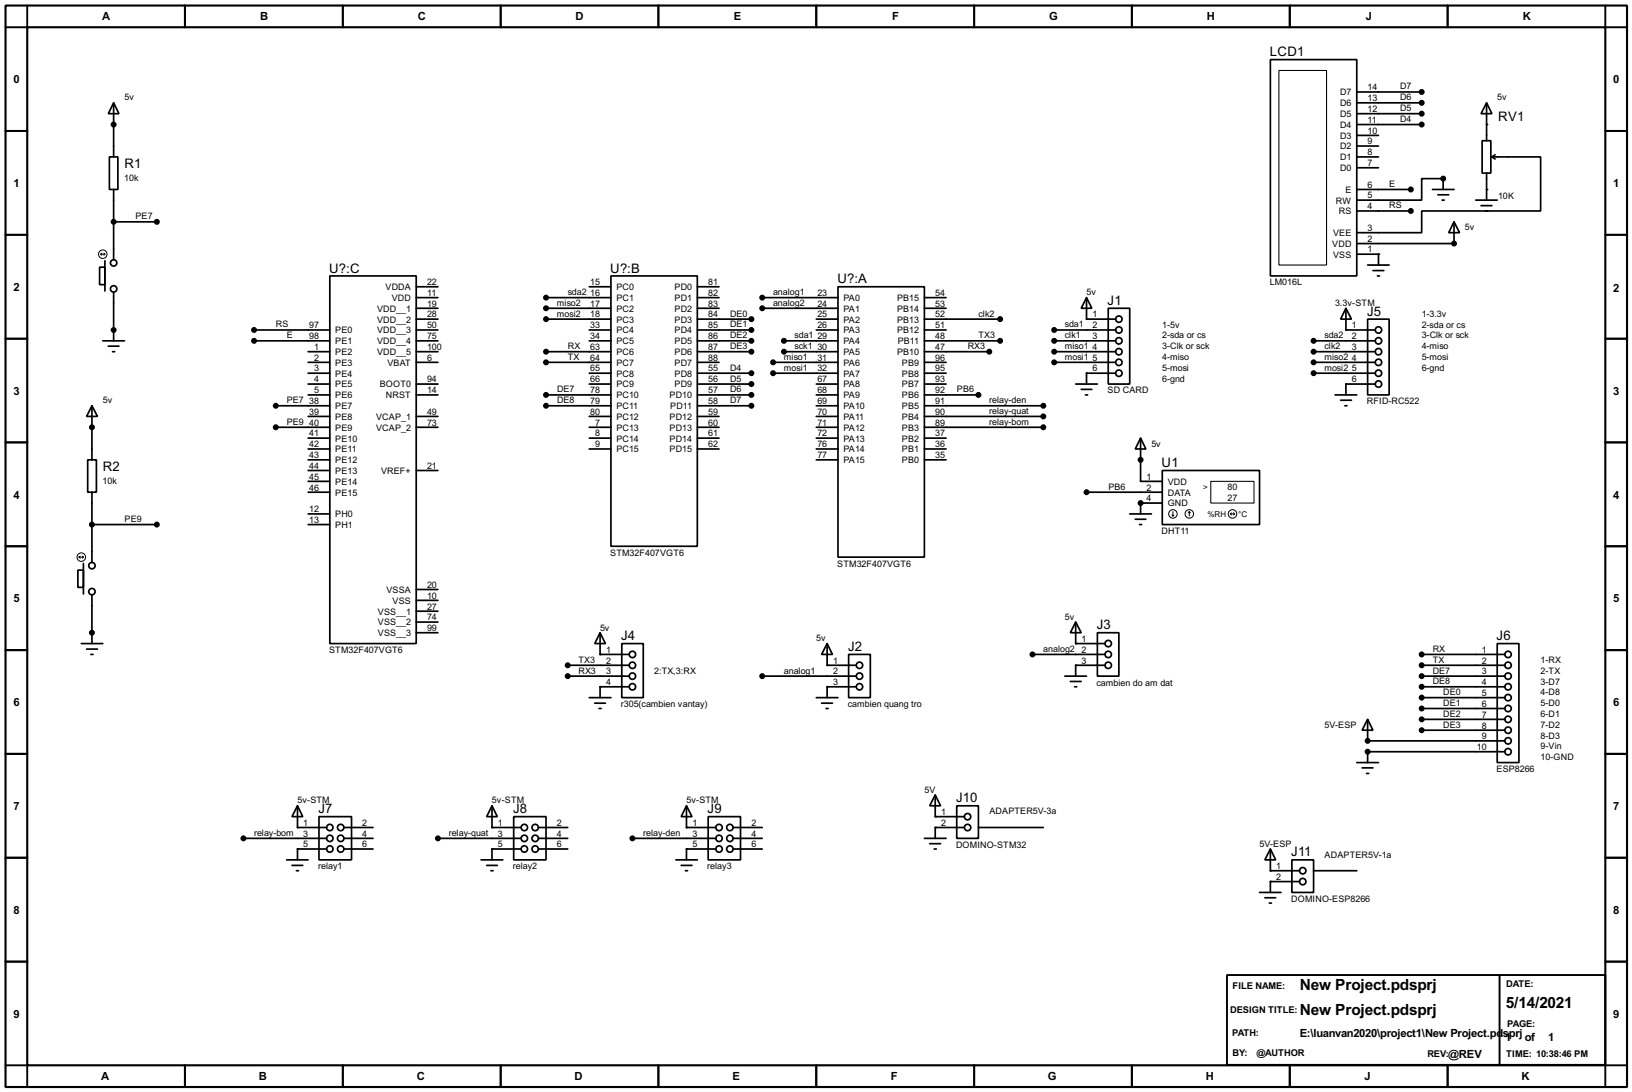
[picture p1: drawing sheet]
<svg xmlns="http://www.w3.org/2000/svg" width="383mm" height="256mm" viewBox="0 0 383 256" stroke-linecap="round" stroke-linejoin="round" font-family="sans-serif">
<path d="M1.3 1.3h381v254h-381zM6.4 6.4h370.8v243.8h-370.8z" fill="none" stroke="#000" stroke-width=".5"/>
<g fill="none" stroke="#000" stroke-width=".45">
<path d="M6.4 1.3v5.1h-5.1M43.5 1.3v5.1M80.6 1.3v5.1M117.7 1.3v5.1M154.7 1.3v5.1M191.8 1.3v5.1M228.9 1.3v5.1M266 1.3v5.1M303.1 1.3v5.1M340.2 1.3v5.1M377.2 1.3v5.1h5.1M1.3 30.8h5.1"/>
<path d="M377.2 30.8h5.1M1.3 55.2h5.1M377.2 55.2h5.1M1.3 79.6h5.1M377.2 79.6h5.1M1.3 103.9h5.1M377.2 103.9h5.1M1.3 128.3h5.1M377.2 128.3h5.1M1.3 152.7h5.1M377.2 152.7h5.1M1.3 177.1h5.1"/>
<path d="M377.2 177.1h5.1M1.3 201.5h5.1M377.2 201.5h5.1M1.3 225.9h5.1M288.3 229h88.9v21.1h-88.9zM352.4 229v21.1M377.2 225.9h5.1M1.3 250.2h5.1v5.1M43.5 250.2v5.1M80.6 250.2v5.1M117.7 250.2v5.1M154.7 250.2v5.1"/>
<path d="M191.8 250.2v5.1M228.9 250.2v5.1M266 250.2v5.1M303.1 250.2v5.1M340.2 250.2v5.1M382.3 250.2h-5.1v5.1"/>
</g>
<g fill="#000">
<circle cx="26.7" cy="29.3" r=".2"/>
<circle cx="349.3" cy="29.3" r=".2"/>
<circle cx="323.9" cy="59.7" r=".2"/>
<circle cx="339.1" cy="42" r=".2"/>
<circle cx="341.7" cy="57.2" r=".2"/>
<circle cx="349.3" cy="44.5" r=".2"/>
<circle cx="26.7" cy="77.5" r=".2"/>
<circle cx="255.3" cy="75" r=".2"/>
<circle cx="316.3" cy="77.5" r=".2"/>
<circle cx="255.3" cy="87.7" r=".2"/>
<circle cx="316.3" cy="90.2" r=".2"/>
<circle cx="21.6" cy="100.4" r=".2"/>
<circle cx="268" cy="118.2" r=".2"/>
<circle cx="268" cy="108" r=".2"/>
<circle cx="21.6" cy="148.6" r=".2"/>
<circle cx="141" cy="153.7" r=".2"/>
<circle cx="194.4" cy="156.3" r=".2"/>
<circle cx="252.8" cy="151.2" r=".2"/>
<circle cx="252.8" cy="156.3" r=".2"/>
<circle cx="141" cy="161.3" r=".2"/>
<circle cx="194.4" cy="161.3" r=".2"/>
<circle cx="321.4" cy="176.6" r=".2"/>
<circle cx="321.4" cy="174" r=".2"/>
<circle cx="69.9" cy="199.4" r=".2"/>
<circle cx="69.9" cy="194.4" r=".2"/>
<circle cx="115.6" cy="199.4" r=".2"/>
<circle cx="115.6" cy="194.4" r=".2"/>
<circle cx="161.3" cy="194.4" r=".2"/>
<circle cx="161.3" cy="199.4" r=".2"/>
<circle cx="219.8" cy="191.8" r=".2"/>
<circle cx="219.8" cy="194.4" r=".2"/>
<circle cx="298.5" cy="204.5" r=".2"/>
<circle cx="298.5" cy="207.1" r=".2"/>
</g>
<g fill="none" stroke="#000" stroke-width=".4">
<path d="M298.5 14h20.3v50.8h-20.3zM25.7 36.9h2v7.6h-2zM26.7 24.2l1.3 2.5h-2.5zM26.7 24.2v12.7M318.8 21.6h15.3M318.8 24.2h15.3M318.8 26.7h15.3M318.8 29.3h15.3M318.8 31.8h5.1M318.8 34.3h5.1M318.8 36.9h5.1M318.8 39.4h5.1"/>
<path d="M348.3 33.1h2v7.6h-2zM349.3 24.2l1.3 2.5h-2.6zM349.3 24.2v8.9M350.6 36.9h11.4v12.7h-27.9v5.1h-15.3M350.6 36.9l.7 .5M351.3 36.4l-.7 .5M26.7 44.5v16.5M26.7 52.1h10.2M318.8 49.6h12.7M318.8 44.5h12.7M318.8 59.7h5.1v2.6M336.6 44.5h5.1"/>
<path d="M337.9 45.8h2.5M338.9 47h.5M339.1 44.5v-2.5h-5v5h-15.3M341.7 52.1l1.3 2.6h-2.6zM341.7 52.1v5.1h-22.9M346.8 47h5M348 48.3h2.6M349.1 49.6h.5M349.3 40.7v6.3M23.4 62.8h1.3v4.1h-1.3zM24.7 61.3v7.1M26.7 68.6v11.5"/>
<path d="M59.7 77.5h17.8M77.5 64.8h20.3v86.4h-20.3zM97.8 77.5h5.1M97.8 69.9h5.1M97.8 72.4h5.1M97.8 75h5.1M97.8 67.4h5.1M128.3 69.9h15.3M128.3 72.4h15.3M128.3 75h15.3M138.5 77.5h5.1M138.5 67.4h5.1"/>
<path d="M143.6 64.8h20.3v63.5h-20.3zM163.9 77.5h12.7M163.9 69.9h5.1M163.9 72.4h5.1M163.9 75h12.7M163.9 67.4h5.1M179.1 69.9h17.8M179.1 72.4h17.8M191.8 77.5h5.1M191.8 75h5.1M196.9 67.4h20.3v63.5h-20.3zM217.2 77.5h5.1"/>
<path d="M217.2 69.9h5.1M217.2 72.4h5.1M217.2 75h17.8M247.7 77.5h14.5M255.3 69.9l1.3 2.5h-2.5zM255.3 69.9v5.1h6.9M260.4 72.4h5.1v17.8h-5.1zM316.3 72.4l1.3 2.6h-2.6zM316.3 72.4v5.1h6.8M321.4 75h5v17.8h-5zM321.4 62.3h5M322.6 63.6h2.6"/>
<path d="M323.7 64.8h.5M21.6 95.3l1.3 2.5h-2.5zM21.6 95.3v12.7M24.2 80.1h5.1M25.5 81.3h2.5M26.5 82.6h.5M59.7 80.1h17.8M64.8 95.3h12.7M72.4 82.6h5.1M72.4 85.1h5.1M72.4 87.7h5.1M72.4 92.8h5.1"/>
<path d="M72.4 90.2h5.1M72.4 97.8h5.1M97.8 82.6h5.1M97.8 85.1h5.1M97.8 80.1h5.1M97.8 92.8h5.1M97.8 90.2h5.1M97.8 97.8h5.1M128.3 82.6h15.3M128.3 85.1h15.3M128.3 92.8h15.3M128.3 95.3h15.3"/>
<path d="M138.5 80.1h5.1M138.5 87.7h5.1M138.5 90.2h5.1M138.5 97.8h5.1M163.9 82.6h12.7M163.9 85.1h5.1M163.9 80.1h12.7M163.9 87.7h12.7M163.9 92.8h12.7M163.9 95.3h12.7M163.9 90.2h12.7M163.9 97.8h5.1"/>
<path d="M181.7 85.1h15.2M181.7 87.7h15.2M184.2 82.6h12.7M184.2 80.1h12.7M191.8 92.8h5.1M191.8 95.3h5.1M191.8 90.2h5.1M191.8 97.8h5.1M217.2 82.6h15.3M217.2 85.1h5.1M217.2 80.1h17.8M217.2 87.7h5.1"/>
<path d="M217.2 92.8h12.7M217.2 95.3h28M217.2 90.2h5.1M217.2 97.8h28M247.7 82.6h14.5M247.7 85.1h14.5M247.7 80.1h14.5M252.8 90.2h5.1M254.1 91.5h2.5M255.1 92.8h.5M262.2 87.7h-6.9v2.5M308.7 82.6h14.4"/>
<path d="M308.7 85.1h14.4M308.7 80.1h14.4M308.7 87.7h14.4M313.7 92.8h5.1M315 94h2.6M316 95.3h.5M323.1 90.2h-6.8v2.6M20.6 108h2.1v7.6h-2.1zM21.6 115.6v16.5M64.8 100.4h12.7M72.4 115.6h5.1M72.4 102.9h5.1"/>
<path d="M72.4 105.5h5.1M72.4 108h5.1M72.4 110.5h5.1M72.4 113.1h5.1M97.8 100.4h5.1M97.8 110.5h5.1M138.5 100.4h5.1M138.5 102.9h5.1M138.5 105.5h5.1M163.9 100.4h5.1M163.9 102.9h5.1M163.9 105.5h5.1"/>
<path d="M191.8 100.4h5.1M191.8 102.9h5.1M191.8 105.5h5.1M191.8 108h5.1M217.2 100.4h28M217.2 102.9h5.1M217.2 105.5h5.1M217.2 108h5.1M255.3 115.6h17.8M268 102.9l1.3 2.6h-2.5zM268 102.9v10.2h5.1M273.1 110.5h22.9v12.7h-22.9z"/>
<path d="M273.1 118.2h-5.1v2.5M18.3 133.9h1.3v4.1h-1.3zM19.6 132.4v7.1M21.6 139.8v11.4M21.6 123.2h15.3M72.4 123.2h5.1M72.4 120.7h5.1M97.8 138.5h5.1M265.5 120.7h5.1M266.8 122h2.5M267.8 123.2h.5M19.1 151.2h5.1"/>
<path d="M20.4 152.5h2.5M21.4 153.7h.5M97.8 141h5.1M97.8 143.6h5.1M97.8 146.1h5.1M97.8 148.6h5.1M133.4 158.8h14.5M133.4 156.3h14.5M141 148.6l1.3 2.6h-2.5zM141 148.6v5.1h6.9M146.1 151.2h5.1v12.7h-5.1zM179.1 158.8h22.1"/>
<path d="M194.4 151.2l1.2 2.5h-2.5zM194.4 151.2v5.1h6.8M199.4 153.7h5.1v10.2h-5.1zM242.6 153.7h17M250.2 158.8h5.1M252.8 146.1l1.3 2.5h-2.6zM252.8 146.1v5.1h6.8M257.9 148.6h5v10.2h-5zM259.6 156.3h-6.8v2.5M334.1 158.8h19.5M334.1 153.7h19.5M334.1 156.3h19.5"/>
<path d="M351.8 151.2h5.1v27.9h-5.1zM138.5 163.9h5.1M139.8 165.2h2.5M140.8 166.4h.5M147.9 161.3h-6.9v2.6M191.8 163.9h5.1M193.1 165.2h2.5M194.1 166.4h.5M201.2 161.3h-6.8v2.6M251.5 160.1h2.6M252.5 161.3h.5M318.8 179.1h5.1"/>
<path d="M321.4 169l1.2 2.5h-2.5zM321.4 169v5h32.2M334.1 161.3h19.5M334.1 163.9h19.5M334.1 166.4h19.5M334.1 169h19.5M334.1 171.5h19.5M353.6 176.6h-32.2v2.5M57.2 196.9h19.6M69.9 189.3l1.3 2.5h-2.6zM69.9 189.3v5.1h6.9M75 191.8h7.6v10.2h-7.6z"/>
<path d="M76.8 199.4h-6.9v2.6M80.8 196.9h6.9M80.8 194.4h6.9M80.8 199.4h6.9M102.9 196.9h19.6M115.6 189.3l1.3 2.5h-2.5zM115.6 189.3v5.1h6.9M120.7 191.8h7.6v10.2h-7.6zM122.5 199.4h-6.9v2.6M126.5 196.9h6.9M126.5 194.4h6.9M126.5 199.4h6.9"/>
<path d="M148.6 196.9h19.6M161.3 189.3l1.3 2.5h-2.5zM161.3 189.3v5.1h6.9M166.4 191.8h7.6v10.2h-7.6zM168.2 199.4h-6.9v2.6M172.3 196.9h6.8M172.3 194.4h6.8M172.3 199.4h6.8M217.2 196.9h5.1M218.5 198.2h2.5M219.5 199.4h.5M219.8 186.7l1.2 2.6h-2.5z"/>
<path d="M219.8 186.7v5.1h6.8M224.8 189.3h5.1v7.6h-5.1zM226.6 194.4h-6.8v2.5M229.9 194.4h15.3M298.5 199.4l1.3 2.6h-2.6zM298.5 199.4v5.1h6.9M320.1 180.4h2.5M321.1 181.7h.5M67.4 202h5M68.6 203.3h2.6M69.7 204.5h.5M113.1 202h5.1"/>
<path d="M114.4 203.3h2.5M115.4 204.5h.5M158.8 202h5.1M160.1 203.3h2.5M161.1 204.5h.5M296 209.6h5M297.2 210.9h2.6M298.3 212.1h.5M303.6 202h5.1v7.6h-5.1zM305.4 207.1h-6.9v2.5M308.7 204.5h10.1"/>
<circle cx="26.7" cy="67.9" r=".75"/>
<circle cx="26.7" cy="61.8" r=".75"/>
<circle cx="262.9" cy="77.5" r=".75"/>
<circle cx="262.9" cy="75" r=".75"/>
<circle cx="323.9" cy="77.5" r=".75"/>
<circle cx="262.9" cy="82.6" r=".75"/>
<circle cx="262.9" cy="85.1" r=".75"/>
<circle cx="262.9" cy="80.1" r=".75"/>
<circle cx="262.9" cy="87.7" r=".75"/>
<circle cx="323.9" cy="87.7" r=".75"/>
<circle cx="323.9" cy="85.1" r=".75"/>
<circle cx="323.9" cy="80.1" r=".75"/>
<circle cx="323.9" cy="90.2" r=".75"/>
<circle cx="323.9" cy="82.6" r=".75"/>
<circle cx="21.6" cy="139" r=".75"/>
<circle cx="21.6" cy="132.9" r=".75"/>
<circle cx="148.6" cy="156.3" r=".75"/>
<circle cx="148.6" cy="158.8" r=".75"/>
<circle cx="148.6" cy="153.7" r=".75"/>
<circle cx="201.9" cy="156.3" r=".75"/>
<circle cx="201.9" cy="158.8" r=".75"/>
<circle cx="260.4" cy="151.2" r=".75"/>
<circle cx="260.4" cy="153.7" r=".75"/>
<circle cx="260.4" cy="156.3" r=".75"/>
<circle cx="354.3" cy="158.8" r=".75"/>
<circle cx="354.3" cy="153.7" r=".75"/>
<circle cx="354.3" cy="156.3" r=".75"/>
<circle cx="148.6" cy="161.3" r=".75"/>
<circle cx="201.9" cy="161.3" r=".75"/>
<circle cx="354.3" cy="161.3" r=".75"/>
<circle cx="354.3" cy="163.9" r=".75"/>
<circle cx="354.3" cy="176.6" r=".75"/>
<circle cx="354.3" cy="166.4" r=".75"/>
<circle cx="354.3" cy="169" r=".75"/>
<circle cx="354.3" cy="171.5" r=".75"/>
<circle cx="354.3" cy="174" r=".75"/>
<circle cx="77.5" cy="194.4" r=".75"/>
<circle cx="77.5" cy="199.4" r=".75"/>
<circle cx="77.5" cy="196.9" r=".75"/>
<circle cx="80" cy="199.4" r=".75"/>
<circle cx="80" cy="194.4" r=".75"/>
<circle cx="80" cy="196.9" r=".75"/>
<circle cx="123.2" cy="196.9" r=".75"/>
<circle cx="123.2" cy="199.4" r=".75"/>
<circle cx="123.2" cy="194.4" r=".75"/>
<circle cx="125.7" cy="196.9" r=".75"/>
<circle cx="125.7" cy="194.4" r=".75"/>
<circle cx="125.7" cy="199.4" r=".75"/>
<circle cx="168.9" cy="194.4" r=".75"/>
<circle cx="168.9" cy="199.4" r=".75"/>
<circle cx="168.9" cy="196.9" r=".75"/>
<circle cx="171.5" cy="194.4" r=".75"/>
<circle cx="171.5" cy="196.9" r=".75"/>
<circle cx="171.5" cy="199.4" r=".75"/>
<circle cx="227.3" cy="191.8" r=".75"/>
<circle cx="227.3" cy="194.4" r=".75"/>
<circle cx="306.1" cy="207.1" r=".75"/>
<circle cx="306.1" cy="204.5" r=".75"/>
</g>
<g fill="none" stroke="#000" stroke-width=".23">
<path d="M23.7 59.7h1M23.7 59.7l.2 .3M23.9 59.5l-.2 .2M24.4 59.5l.3 .2M24.7 59.7l-.3 .3M284.5 113.1h10.2v5.1h-10.2zM18.6 130.9h1M18.6 130.9l.3 .2M18.9 130.6l-.3 .3M19.4 130.6l.2 .3M19.6 130.9l-.2 .2M275.4 121l.2 .2"/>
<path d="M275.6 120.2v1M275.9 121l-.3 .2M279.5 120.2l-.3 .3M279.5 120.2l.2 .3M279.5 120.2v1M289.1 120.7h1M289.1 120.7l.3 .3M289.4 120.5l-.3 .2M289.9 120.5l.2 .2M290.1 120.7l-.2 .3"/>
<circle cx="24.1" cy="59.7" r="1"/>
<circle cx="19.1" cy="130.9" r="1"/>
<circle cx="275.6" cy="120.7" r="1"/>
<circle cx="279.4" cy="120.7" r="1"/>
<circle cx="289.6" cy="120.7" r="1"/>
</g>
<g fill="#000" stroke="#000" stroke-width=".4">
<circle cx="26.7" cy="29.3" r=".5"/>
<circle cx="334" cy="21.6" r=".5"/>
<circle cx="334" cy="24.2" r=".5"/>
<circle cx="334" cy="29.3" r=".5"/>
<circle cx="334" cy="26.7" r=".5"/>
<circle cx="26.7" cy="52.1" r=".5"/>
<circle cx="36.8" cy="52.1" r=".5"/>
<circle cx="331.5" cy="49.6" r=".5"/>
<circle cx="331.5" cy="44.5" r=".5"/>
<circle cx="339.1" cy="42" r=".5"/>
<circle cx="341.6" cy="57.2" r=".5"/>
<circle cx="26.7" cy="77.5" r=".5"/>
<circle cx="59.7" cy="77.5" r=".5"/>
<circle cx="128.3" cy="69.9" r=".5"/>
<circle cx="128.3" cy="75" r=".5"/>
<circle cx="128.3" cy="72.4" r=".5"/>
<circle cx="176.5" cy="75" r=".5"/>
<circle cx="176.5" cy="77.5" r=".5"/>
<circle cx="179.1" cy="69.9" r=".5"/>
<circle cx="179.1" cy="72.4" r=".5"/>
<circle cx="235" cy="75" r=".5"/>
<circle cx="247.7" cy="77.5" r=".5"/>
<circle cx="59.7" cy="80.1" r=".5"/>
<circle cx="64.8" cy="95.3" r=".5"/>
<circle cx="128.3" cy="92.8" r=".5"/>
<circle cx="128.3" cy="82.6" r=".5"/>
<circle cx="128.3" cy="85.1" r=".5"/>
<circle cx="128.3" cy="95.3" r=".5"/>
<circle cx="176.5" cy="87.7" r=".5"/>
<circle cx="176.5" cy="95.3" r=".5"/>
<circle cx="176.5" cy="90.2" r=".5"/>
<circle cx="176.5" cy="92.8" r=".5"/>
<circle cx="176.5" cy="80.1" r=".5"/>
<circle cx="176.5" cy="82.6" r=".5"/>
<circle cx="181.6" cy="87.7" r=".5"/>
<circle cx="181.6" cy="85.1" r=".5"/>
<circle cx="184.2" cy="80.1" r=".5"/>
<circle cx="184.2" cy="82.6" r=".5"/>
<circle cx="229.9" cy="92.8" r=".5"/>
<circle cx="232.4" cy="82.6" r=".5"/>
<circle cx="235" cy="80.1" r=".5"/>
<circle cx="245.1" cy="97.8" r=".5"/>
<circle cx="245.1" cy="95.3" r=".5"/>
<circle cx="247.7" cy="85.1" r=".5"/>
<circle cx="247.7" cy="82.6" r=".5"/>
<circle cx="247.7" cy="80.1" r=".5"/>
<circle cx="308.6" cy="85.1" r=".5"/>
<circle cx="308.6" cy="87.7" r=".5"/>
<circle cx="308.6" cy="80.1" r=".5"/>
<circle cx="308.6" cy="82.6" r=".5"/>
<circle cx="21.6" cy="100.4" r=".5"/>
<circle cx="64.8" cy="100.4" r=".5"/>
<circle cx="245.1" cy="100.4" r=".5"/>
<circle cx="255.3" cy="115.6" r=".5"/>
<circle cx="268" cy="118.2" r=".5"/>
<circle cx="268" cy="108" r=".5"/>
<circle cx="21.6" cy="123.2" r=".5"/>
<circle cx="36.8" cy="123.2" r=".5"/>
<circle cx="21.6" cy="148.6" r=".5"/>
<circle cx="133.4" cy="156.3" r=".5"/>
<circle cx="133.4" cy="158.8" r=".5"/>
<circle cx="179.1" cy="158.8" r=".5"/>
<circle cx="242.6" cy="153.7" r=".5"/>
<circle cx="334" cy="156.3" r=".5"/>
<circle cx="334" cy="158.8" r=".5"/>
<circle cx="334" cy="153.7" r=".5"/>
<circle cx="321.3" cy="174" r=".5"/>
<circle cx="321.3" cy="176.6" r=".5"/>
<circle cx="334" cy="169" r=".5"/>
<circle cx="334" cy="163.9" r=".5"/>
<circle cx="334" cy="166.4" r=".5"/>
<circle cx="334" cy="171.5" r=".5"/>
<circle cx="334" cy="161.3" r=".5"/>
<circle cx="57.2" cy="196.9" r=".5"/>
<circle cx="102.9" cy="196.9" r=".5"/>
<circle cx="148.6" cy="196.9" r=".5"/>
</g>
<path d="M300.5 16.6h11.2v45.7h-11.2z" fill="none" stroke="#000" stroke-width=".25"/>
<g font-size="4.1">
<text x="305.4" y="232.6">New Project.pdsprj</text>
<text x="305.4" y="238.5">New Project.pdsprj</text>
<text x="353.9" y="236.7">5/14/2021</text>
</g>
<g font-size="3.5">
<text x="298.4" y="13.2">LCD1</text>
<text x="352.1" y="28.5">RV1</text>
<text x="29.3" y="39.5">R1</text>
<text x="77.4" y="64">U?:C</text>
<text x="143.4" y="64">U?:B</text>
<text x="196.8" y="66.6">U?:A</text>
<text x="260.3" y="71.6">J1</text>
<text x="321.2" y="74.1">J5</text>
<text x="24.2" y="110.7">R2</text>
<text x="273" y="109.7">U1</text>
<text x="257.7" y="147.8">J3</text>
<text x="146" y="150.4">J4</text>
<text x="199.3" y="152.9">J2</text>
<text x="351.7" y="150.4">J6</text>
<text x="74.8" y="191">J7</text>
<text x="120.6" y="191">J8</text>
<text x="166.3" y="191">J9</text>
<text x="224.7" y="188.5">J10</text>
<text x="303.4" y="201.2">J11</text>
</g>
<g font-size="3">
<text x="24" y="4.6">A</text>
<text x="61.1" y="4.6">B</text>
<text x="98.2" y="4.6">C</text>
<text x="135.2" y="4.6">D</text>
<text x="172.4" y="4.6">E</text>
<text x="209.6" y="4.6">F</text>
<text x="246.5" y="4.6">G</text>
<text x="283.6" y="4.6">H</text>
<text x="320.9" y="4.6">J</text>
<text x="357.8" y="4.6">K</text>
<text x="3.2" y="19.5">0</text>
<text x="379.1" y="19.5">0</text>
<text x="3.2" y="44">1</text>
<text x="379.1" y="44">1</text>
<text x="3.2" y="68.4">2</text>
<text x="379.1" y="68.6">2</text>
<text x="3.2" y="92.7">3</text>
<text x="379.1" y="92.7">3</text>
<text x="3.2" y="117.1">4</text>
<text x="379.1" y="117.1">4</text>
<text x="3.2" y="141.5">5</text>
<text x="379.1" y="141.5">5</text>
<text x="3.2" y="165.9">6</text>
<text x="379.1" y="165.9">6</text>
<text x="3.2" y="190.3">7</text>
<text x="379.1" y="190.3">7</text>
<text x="3.2" y="214.7">8</text>
<text x="379.1" y="214.7">8</text>
<text x="3.2" y="239.1">9</text>
<text x="379.1" y="239.1">9</text>
<text x="305.4" y="243.5">E:\luanvan2020\project1\New Project.pd</text>
<text x="353.2" y="243.5">sprj</text>
<text x="353.7" y="244.5">1</text>
<text x="358.3" y="244.5">of</text>
<text x="363.8" y="244.5">1</text>
<text x="340.3" y="248.6">@REV</text>
<text x="23.8" y="253.8">A</text>
<text x="60.8" y="253.8">B</text>
<text x="97.9" y="253.8">C</text>
<text x="135" y="253.8">D</text>
<text x="172.1" y="253.8">E</text>
<text x="209.3" y="253.8">F</text>
<text x="246.2" y="253.8">G</text>
<text x="283.3" y="253.8">H</text>
<text x="320.6" y="253.8">J</text>
<text x="357.5" y="253.8">K</text>
</g>
<g font-size="2.5">
<text x="289.6" y="232.4">FILE NAME:</text>
<text x="353.9" y="231.9">DATE:</text>
<text x="289" y="238">DESIGN TITLE:</text>
<text x="289.5" y="243.3">PATH:</text>
<text x="354.1" y="241.3">PAGE:</text>
<text x="289.6" y="248.1">BY:</text>
<text x="295.2" y="248.1">@AUTHOR</text>
<text x="335.4" y="248.4">REV:</text>
<text x="353.9" y="248.4">TIME: 10:38:46 PM</text>
</g>
<g font-size="2.4">
<text x="29.3" y="23.6">5v</text>
<text x="314.9" y="22.4">D7</text>
<text x="321.4" y="21.2">14</text>
<text x="321.4" y="23.7">13</text>
<text x="329" y="21">D7</text>
<text x="329" y="23.6">D6</text>
<text x="351.8" y="23.6">5v</text>
<text x="314.9" y="25">D6</text>
<text x="314.9" y="27.5">D5</text>
<text x="321.4" y="26.3">12</text>
<text x="321.4" y="28.9">11</text>
<text x="329" y="26.1">D5</text>
<text x="329" y="28.6">D4</text>
<text x="314.9" y="30">D4</text>
<text x="314.9" y="32.6">D3</text>
<text x="314.9" y="35.1">D2</text>
<text x="321.4" y="31.4">10</text>
<text x="321.4" y="33.9">9</text>
<text x="314.9" y="37.7">D1</text>
<text x="314.9" y="40.2">D0</text>
<text x="321.4" y="36.4">8</text>
<text x="321.4" y="39">7</text>
<text x="29.2" y="42.4">10k</text>
<text x="313.9" y="47.8">RW</text>
<text x="316.1" y="45.3">E</text>
<text x="321.4" y="44.1">6</text>
<text x="321.4" y="46.6">5</text>
<text x="326.4" y="43.9">E</text>
<text x="352" y="46.7">10K</text>
<text x="31.8" y="51.5">PE7</text>
<text x="314.6" y="50.4">RS</text>
<text x="321.4" y="49.2">4</text>
<text x="326.4" y="49">RS</text>
<text x="313" y="58">VDD</text>
<text x="313.2" y="55.4">VEE</text>
<text x="321.4" y="59.3">1</text>
<text x="321.4" y="56.8">2</text>
<text x="321.4" y="54.3">3</text>
<text x="344.2" y="54.1">5v</text>
<text x="313.2" y="60.5">VSS</text>
<text x="90.6" y="68.1">VDDA</text>
<text x="92" y="70.7">VDD</text>
<text x="100.4" y="69.5">11</text>
<text x="100.4" y="67">22</text>
<text x="100.4" y="72">19</text>
<text x="130.9" y="71.8">miso2</text>
<text x="133.4" y="69.3">sda2</text>
<text x="138.7" y="67">15</text>
<text x="138.7" y="69.5">16</text>
<text x="138.7" y="72">17</text>
<text x="144.8" y="68.1">PC0</text>
<text x="144.8" y="70.7">PC1</text>
<text x="158.5" y="68.1">PD0</text>
<text x="158.5" y="70.7">PD1</text>
<text x="166.4" y="67">81</text>
<text x="166.4" y="69.5">82</text>
<text x="166.4" y="72">83</text>
<text x="181.7" y="69.3">analog1</text>
<text x="181.7" y="71.8">analog2</text>
<text x="192.1" y="69.5">23</text>
<text x="192.1" y="72">24</text>
<text x="198.2" y="70.7">PA0</text>
<text x="210.8" y="70.7">PB15</text>
<text x="219.8" y="72">53</text>
<text x="219.8" y="69.5">54</text>
<text x="255.3" y="69.4">5v</text>
<text x="298.3" y="67">LM016L</text>
<text x="313.7" y="71.9">3.3v-STM</text>
<text x="64.8" y="76.9">RS</text>
<text x="72.7" y="77.1">97</text>
<text x="88.6" y="73.2">VDD__1</text>
<text x="88.6" y="75.8">VDD__2</text>
<text x="100.4" y="74.6">28</text>
<text x="100.4" y="77.1">50</text>
<text x="130.9" y="74.4">mosi2</text>
<text x="138.7" y="74.6">18</text>
<text x="138.7" y="77.1">33</text>
<text x="144.8" y="73.2">PC2</text>
<text x="144.8" y="75.8">PC3</text>
<text x="158.5" y="73.2">PD2</text>
<text x="158.5" y="75.8">PD3</text>
<text x="166.4" y="74.6">84</text>
<text x="166.4" y="77.1">85</text>
<text x="171.5" y="74.4">DE0</text>
<text x="171.5" y="76.9">DE1</text>
<text x="192.1" y="74.6">25</text>
<text x="192.1" y="77.1">26</text>
<text x="198.2" y="73.2">PA1</text>
<text x="198.2" y="75.8">PA2</text>
<text x="210.8" y="75.8">PB13</text>
<text x="210.8" y="73.2">PB14</text>
<text x="219.8" y="77.1">51</text>
<text x="219.8" y="74.6">52</text>
<text x="229.9" y="74.4">clk2</text>
<text x="250.2" y="76.9">sda1</text>
<text x="256.7" y="74.6">1</text>
<text x="256.7" y="77.1">2</text>
<text x="273.1" y="76.9">1-5v</text>
<text x="317.7" y="77.1">1</text>
<text x="334.1" y="74.4">1-3.3v</text>
<text x="334.1" y="76.9">2-sda or cs</text>
<text x="67.4" y="79.5">E</text>
<text x="72.7" y="79.7">98</text>
<text x="73.8" y="82.2">1</text>
<text x="78.8" y="78.3">PE0</text>
<text x="78.8" y="80.8">PE1</text>
<text x="78.8" y="83.4">PE2</text>
<text x="88.6" y="78.3">VDD__3</text>
<text x="88.6" y="80.8">VDD__4</text>
<text x="88.6" y="83.4">VDD__5</text>
<text x="100.4" y="79.7">75</text>
<text x="100.4" y="82.2">100</text>
<text x="133.4" y="82">RX</text>
<text x="138.7" y="79.7">34</text>
<text x="138.7" y="82.2">63</text>
<text x="144.8" y="78.3">PC4</text>
<text x="144.8" y="80.8">PC5</text>
<text x="144.8" y="83.4">PC6</text>
<text x="158.5" y="78.3">PD4</text>
<text x="158.5" y="80.8">PD5</text>
<text x="158.5" y="83.4">PD6</text>
<text x="166.4" y="79.7">86</text>
<text x="166.4" y="82.2">87</text>
<text x="171.5" y="79.5">DE2</text>
<text x="171.5" y="82">DE3</text>
<text x="186.7" y="79.5">sda1</text>
<text x="186.7" y="82">sck1</text>
<text x="192.1" y="79.7">29</text>
<text x="192.1" y="82.2">30</text>
<text x="198.2" y="78.3">PA3</text>
<text x="198.2" y="80.8">PA4</text>
<text x="198.2" y="83.4">PA5</text>
<text x="210.8" y="83.4">PB10</text>
<text x="210.8" y="78.3">PB12</text>
<text x="210.9" y="80.8">PB11</text>
<text x="219.8" y="82.2">47</text>
<text x="219.8" y="79.7">48</text>
<text x="227.4" y="82">RX3</text>
<text x="229.9" y="79.5">TX3</text>
<text x="250.2" y="82">miso1</text>
<text x="250.2" y="79.5">clk1</text>
<text x="256.7" y="79.7">3</text>
<text x="256.7" y="82.2">4</text>
<text x="273.1" y="79.5">2-sda or cs</text>
<text x="273.1" y="82.1">3-Clk or sck</text>
<text x="311.2" y="79.5">sda2</text>
<text x="311.2" y="82">clk2</text>
<text x="317.7" y="79.7">2</text>
<text x="317.7" y="82.2">3</text>
<text x="334.1" y="79.5">3-Clk or sck</text>
<text x="334.1" y="82.1">4-miso</text>
<text x="73.8" y="84.7">2</text>
<text x="73.8" y="87.3">3</text>
<text x="73.8" y="89.8">4</text>
<text x="78.8" y="85.9">PE3</text>
<text x="78.8" y="88.5">PE4</text>
<text x="91" y="85.9">VBAT</text>
<text x="100.4" y="89.8">94</text>
<text x="100.4" y="84.7">6</text>
<text x="133.4" y="84.5">TX</text>
<text x="138.7" y="84.7">64</text>
<text x="138.7" y="87.3">65</text>
<text x="138.7" y="89.8">66</text>
<text x="144.8" y="85.9">PC7</text>
<text x="144.8" y="88.5">PC8</text>
<text x="158.5" y="85.9">PD7</text>
<text x="158.5" y="88.5">PD8</text>
<text x="166.4" y="84.7">88</text>
<text x="166.4" y="87.3">55</text>
<text x="166.4" y="89.8">56</text>
<text x="171.5" y="89.6">D5</text>
<text x="171.5" y="87.1">D4</text>
<text x="184.2" y="84.5">miso1</text>
<text x="184.2" y="87.1">mosi1</text>
<text x="192.1" y="84.7">31</text>
<text x="192.1" y="87.3">32</text>
<text x="192.1" y="89.8">67</text>
<text x="198.2" y="85.9">PA6</text>
<text x="198.2" y="88.5">PA7</text>
<text x="211.9" y="88.5">PB8</text>
<text x="211.9" y="85.9">PB9</text>
<text x="219.8" y="89.8">93</text>
<text x="219.8" y="87.3">95</text>
<text x="219.8" y="84.7">96</text>
<text x="250.2" y="84.5">mosi1</text>
<text x="256.7" y="84.7">5</text>
<text x="256.7" y="87.3">6</text>
<text x="273.1" y="84.6">4-miso</text>
<text x="273.1" y="87.1">5-mosi</text>
<text x="273.1" y="89.6">6-gnd</text>
<text x="311.2" y="84.5">miso2</text>
<text x="311.2" y="87.1">mosi2</text>
<text x="317.7" y="84.7">4</text>
<text x="317.7" y="87.3">5</text>
<text x="317.7" y="89.8">6</text>
<text x="334.1" y="84.6">5-mosi</text>
<text x="334.1" y="87.1">6-gnd</text>
<text x="24.2" y="94.8">5v</text>
<text x="67.4" y="94.7">PE7</text>
<text x="72.7" y="94.9">38</text>
<text x="73.8" y="92.4">5</text>
<text x="78.8" y="91">PE5</text>
<text x="78.8" y="93.6">PE6</text>
<text x="89.2" y="91">BOOT0</text>
<text x="90.7" y="93.6">NRST</text>
<text x="100.4" y="92.4">14</text>
<text x="130.9" y="92.2">DE7</text>
<text x="130.9" y="94.7">DE8</text>
<text x="138.7" y="92.4">78</text>
<text x="138.7" y="94.9">79</text>
<text x="144.8" y="93.6">PC10</text>
<text x="144.8" y="91">PC9</text>
<text x="157.3" y="93.6">PD10</text>
<text x="158.5" y="91">PD9</text>
<text x="166.4" y="92.4">57</text>
<text x="166.4" y="94.9">58</text>
<text x="171.5" y="94.7">D7</text>
<text x="171.5" y="92.2">D6</text>
<text x="192.1" y="94.9">69</text>
<text x="192.1" y="92.4">68</text>
<text x="198.2" y="91">PA8</text>
<text x="198.2" y="93.6">PA9</text>
<text x="211.9" y="93.6">PB6</text>
<text x="211.9" y="91">PB7</text>
<text x="219.8" y="94.9">91</text>
<text x="219.8" y="92.4">92</text>
<text x="224.8" y="92.2">PB6</text>
<text x="232.5" y="94.7">relay-den</text>
<text x="260.2" y="92.4">SD CARD</text>
<text x="321.2" y="95">RFID-RC522</text>
<text x="67.4" y="99.8">PE9</text>
<text x="72.7" y="97.4">39</text>
<text x="72.7" y="100">40</text>
<text x="78.8" y="96.1">PE7</text>
<text x="78.8" y="98.6">PE8</text>
<text x="78.8" y="101.2">PE9</text>
<text x="88.4" y="98.6">VCAP_1</text>
<text x="88.4" y="101.2">VCAP_2</text>
<text x="100.4" y="97.4">49</text>
<text x="100.4" y="100">73</text>
<text x="138.7" y="97.4">80</text>
<text x="139.9" y="100">7</text>
<text x="144.8" y="96.1">PC11</text>
<text x="144.8" y="98.6">PC12</text>
<text x="144.8" y="101.2">PC13</text>
<text x="157.3" y="98.6">PD12</text>
<text x="157.3" y="101.2">PD13</text>
<text x="157.5" y="96.1">PD11</text>
<text x="166.4" y="97.4">59</text>
<text x="166.4" y="100">60</text>
<text x="192.1" y="97.4">70</text>
<text x="192.1" y="100">71</text>
<text x="198.2" y="96.1">PA10</text>
<text x="198.2" y="98.6">PA11</text>
<text x="198.2" y="101.2">PA12</text>
<text x="211.9" y="101.2">PB3</text>
<text x="211.9" y="98.6">PB4</text>
<text x="211.9" y="96.1">PB5</text>
<text x="219.8" y="100">89</text>
<text x="219.8" y="97.4">90</text>
<text x="232.5" y="97.2">relay-quat</text>
<text x="232.5" y="99.8">relay-bom</text>
<text x="72.7" y="102.5">41</text>
<text x="72.7" y="105.1">42</text>
<text x="72.7" y="107.6">43</text>
<text x="78.8" y="103.7">PE10</text>
<text x="78.8" y="106.3">PE11</text>
<text x="139.9" y="102.5">8</text>
<text x="139.9" y="105.1">9</text>
<text x="144.8" y="103.7">PC14</text>
<text x="144.8" y="106.3">PC15</text>
<text x="157.3" y="103.7">PD14</text>
<text x="157.3" y="106.3">PD15</text>
<text x="166.4" y="102.5">61</text>
<text x="166.4" y="105.1">62</text>
<text x="192.1" y="102.5">72</text>
<text x="192.1" y="105.1">76</text>
<text x="192.1" y="107.6">77</text>
<text x="198.2" y="103.7">PA13</text>
<text x="198.2" y="106.3">PA14</text>
<text x="211.9" y="106.3">PB1</text>
<text x="211.9" y="103.7">PB2</text>
<text x="219.8" y="107.6">35</text>
<text x="219.8" y="105.1">36</text>
<text x="219.8" y="102.5">37</text>
<text x="270.6" y="104.9">5v</text>
<text x="24.1" y="113.6">10k</text>
<text x="72.7" y="110.1">44</text>
<text x="72.7" y="112.7">45</text>
<text x="78.8" y="108.8">PE12</text>
<text x="78.8" y="111.3">PE13</text>
<text x="78.8" y="113.9">PE14</text>
<text x="89.5" y="111.3">VREF+</text>
<text x="100.4" y="110.1">21</text>
<text x="198.2" y="108.8">PA15</text>
<text x="211.9" y="108.8">PB0</text>
<text x="269.4" y="112.7">1</text>
<text x="274.4" y="113.9">VDD</text>
<text x="72.7" y="115.2">46</text>
<text x="78.8" y="116.4">PE15</text>
<text x="260.4" y="115">PB6</text>
<text x="269.4" y="115.2">2</text>
<text x="269.4" y="117.8">4</text>
<text x="274.4" y="116.4">DATA</text>
<text x="274.4" y="119">GND</text>
<text x="288.5" y="115.2">80</text>
<text x="288.5" y="117.7">27</text>
<text x="29.3" y="122.6">PE9</text>
<text x="72.7" y="120.3">12</text>
<text x="72.7" y="122.8">13</text>
<text x="78.8" y="121.5">PH0</text>
<text x="78.8" y="124">PH1</text>
<text x="272.9" y="125.4">DHT11</text>
<text x="143.4" y="130.5">STM32F407VGT6</text>
<text x="196.7" y="133.1">STM32F407VGT6</text>
<text x="90.8" y="139.3">VSSA</text>
<text x="92.2" y="141.8">VSS</text>
<text x="100.4" y="140.6">10</text>
<text x="100.4" y="138.1">20</text>
<text x="100.4" y="143.2">27</text>
<text x="88.8" y="144.4">VSS__1</text>
<text x="88.8" y="146.9">VSS__2</text>
<text x="88.8" y="149.4">VSS__3</text>
<text x="100.4" y="145.7">74</text>
<text x="100.4" y="148.2">99</text>
<text x="141" y="148.1">5v</text>
<text x="250.2" y="145.6">5v</text>
<text x="77.3" y="153.4">STM32F407VGT6</text>
<text x="135.9" y="155.7">TX3</text>
<text x="142.4" y="153.3">1</text>
<text x="142.4" y="155.9">2</text>
<text x="191.8" y="150.6">5v</text>
<text x="195.8" y="155.9">1</text>
<text x="245.2" y="153.1">analog2</text>
<text x="254.2" y="150.8">1</text>
<text x="254.2" y="153.3">2</text>
<text x="254.2" y="155.9">3</text>
<text x="336.6" y="153.1">RX</text>
<text x="336.6" y="155.7">TX</text>
<text x="348.2" y="153.3">1</text>
<text x="348.2" y="155.9">2</text>
<text x="362" y="155.7">1-RX</text>
<text x="135.9" y="158.2">RX3</text>
<text x="142.4" y="158.4">3</text>
<text x="142.4" y="160.9">4</text>
<text x="153.7" y="158.3">2:TX,3:RX</text>
<text x="184.2" y="158.2">analog1</text>
<text x="195.8" y="158.4">2</text>
<text x="195.8" y="160.9">3</text>
<text x="257.7" y="161">cambien do am dat</text>
<text x="336.6" y="158.2">DE7</text>
<text x="336.6" y="160.7">DE8</text>
<text x="348.2" y="158.4">3</text>
<text x="348.2" y="160.9">4</text>
<text x="362" y="158.3">2-TX</text>
<text x="362" y="160.8">3-D7</text>
<text x="145.9" y="166.1">r305(cambien vantay)</text>
<text x="199.2" y="166.1">cambien quang tro</text>
<text x="339.1" y="163.3">DE0</text>
<text x="339.1" y="165.8">DE1</text>
<text x="348.2" y="163.5">5</text>
<text x="348.2" y="166">6</text>
<text x="362" y="163.3">4-D8</text>
<text x="362" y="165.9">5-D0</text>
<text x="311.2" y="171">5V-ESP</text>
<text x="339.1" y="168.4">DE2</text>
<text x="339.1" y="170.9">DE3</text>
<text x="348.2" y="168.6">7</text>
<text x="348.2" y="171.1">8</text>
<text x="348.2" y="173.6">9</text>
<text x="362" y="168.4">6-D1</text>
<text x="362" y="171">7-D2</text>
<text x="362" y="173.5">8-D3</text>
<text x="347" y="176.2">10</text>
<text x="362" y="176">9-Vin</text>
<text x="362" y="178.6">10-GND</text>
<text x="351.6" y="181.3">ESP8266</text>
<text x="69.9" y="188.7">5v-STM</text>
<text x="115.6" y="188.7">5v-STM</text>
<text x="161.3" y="188.7">5v-STM</text>
<text x="217.2" y="186.2">5V</text>
<text x="221.2" y="191.4">1</text>
<text x="232.5" y="191.3">ADAPTER5V-3a</text>
<text x="59.7" y="196.3">relay-bom</text>
<text x="71.3" y="194">1</text>
<text x="71.3" y="196.5">3</text>
<text x="85.1" y="194">2</text>
<text x="85.1" y="196.5">4</text>
<text x="105.5" y="196.3">relay-quat</text>
<text x="117" y="194">1</text>
<text x="117" y="196.5">3</text>
<text x="130.9" y="194">2</text>
<text x="130.9" y="196.5">4</text>
<text x="151.2" y="196.3">relay-den</text>
<text x="162.7" y="194">1</text>
<text x="162.7" y="196.5">3</text>
<text x="176.6" y="194">2</text>
<text x="176.6" y="196.5">4</text>
<text x="221.2" y="194">2</text>
<text x="71.3" y="199">5</text>
<text x="85.1" y="199">6</text>
<text x="117" y="199">5</text>
<text x="130.9" y="199">6</text>
<text x="162.7" y="199">5</text>
<text x="176.6" y="199">6</text>
<text x="224.6" y="199.1">DOMINO-STM32</text>
<text x="296" y="198.9">5V-ESP</text>
<text x="311.2" y="201.4">ADAPTER5V-1a</text>
<text x="74.8" y="204.2">relay1</text>
<text x="120.5" y="204.2">relay2</text>
<text x="166.2" y="204.2">relay3</text>
<text x="299.9" y="204.1">1</text>
<text x="299.9" y="206.7">2</text>
<text x="303.4" y="211.8">DOMINO-ESP8266</text>
</g>
<g font-size="2.1">
<text x="282.7" y="115.1">&gt;</text>
<text x="283.7" y="121.4">%RH</text>
<text x="290.9" y="121.4">°C</text>
</g>
</svg>
